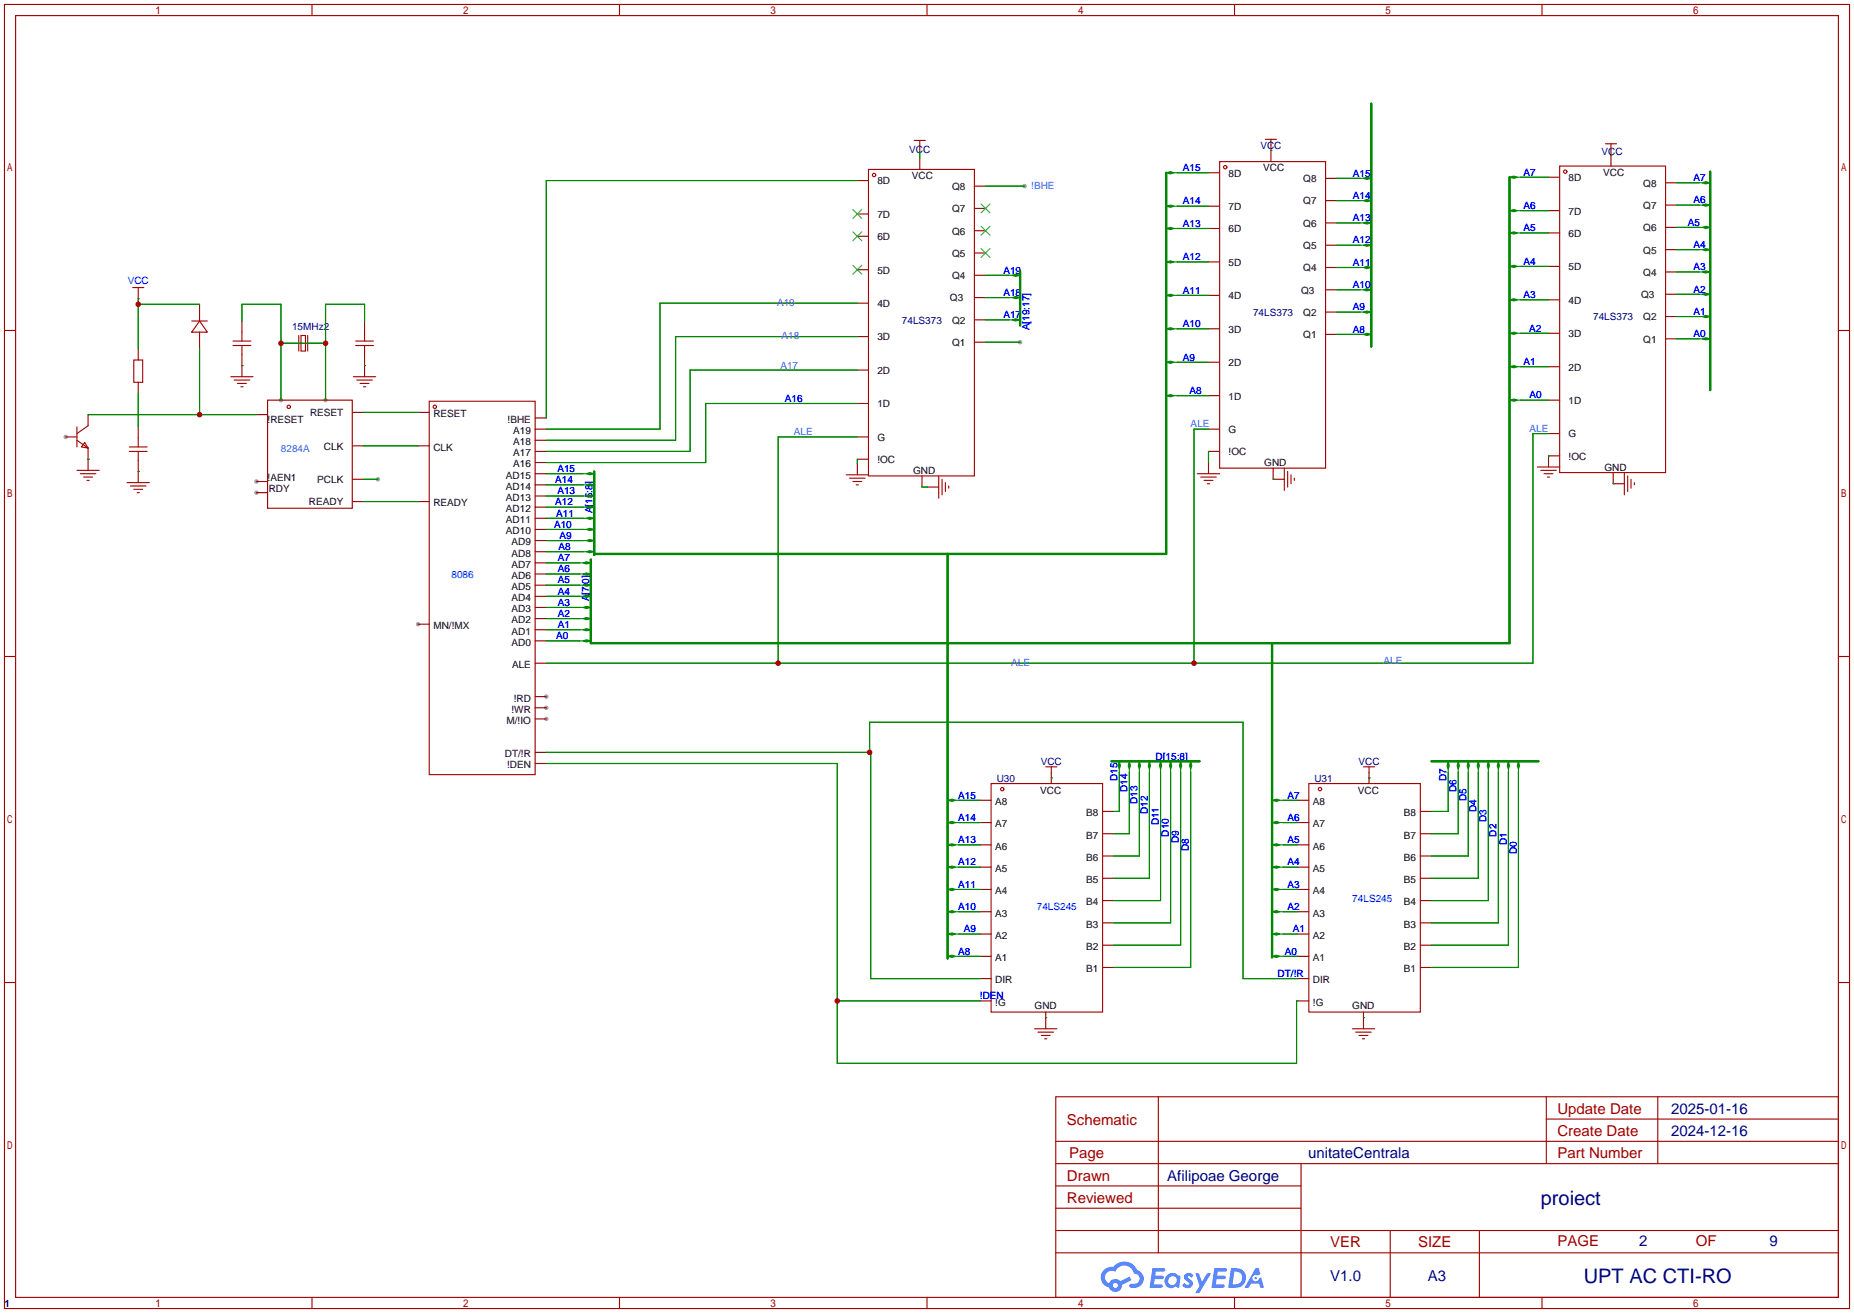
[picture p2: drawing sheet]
<svg xmlns="http://www.w3.org/2000/svg" width="422mm" height="299mm" viewBox="0 0 422 299" stroke-linecap="round" stroke-linejoin="round" font-family="sans-serif">
<g fill="#999">
<circle cx="58.4" cy="112.3" r=".51"/>
<circle cx="58.4" cy="109.7" r=".51"/>
<circle cx="15" cy="99.6" r=".51"/>
<circle cx="95.2" cy="142.2" r=".51"/>
<circle cx="124.5" cy="163.8" r=".51"/>
<circle cx="124.5" cy="161.3" r=".51"/>
<circle cx="124.5" cy="158.7" r=".51"/>
<circle cx="64" cy="91.2" r=".51"/>
<circle cx="74.2" cy="91.2" r=".51"/>
<circle cx="233.4" cy="42.4" r=".51"/>
<circle cx="232.4" cy="78" r=".51"/>
<circle cx="86.1" cy="109.2" r=".51"/>
</g>
<g fill="none" stroke="#a10000" stroke-width=".25">
<path d="M1 1h420.4v297.2h-420.4zM3.6 3.6h415.2v292.1h-415.2zM71.1 1v2.6M141.1 1v2.6M211.2 1v2.6M281.3 1v2.6M351.3 1v2.6M1 75.3h2.6M418.8 75.3h2.6M1 149.6h2.6M418.8 149.6h2.6M1 223.9h2.6"/>
<path d="M418.8 223.9h2.6M240.5 249.9h178.3v45.8h-178.3zM263.9 249.9v35.6M352.3 249.9v15.3M352.3 255h66.5M377.7 249.9v15.3M240.5 270.3h55.9M240.5 265.2h178.3M240.5 275.3h55.9M240.5 260.1h178.3M296.4 265.2v30.5M71.1 295.7v2.5"/>
<path d="M141.1 295.7v2.5M211.2 295.7v2.5M240.5 285.5h178.3M240.5 280.4h178.3M281.3 295.7v2.5M316.7 280.4v15.3M337.1 280.4v15.3M351.3 295.7v2.5"/>
</g>
<g fill="#5487ff">
<path d="M270.1 290.3a1.3 1.3 0 0 1 1.8 .3l-.4 .6a.54 .54 0 0 0-.9-.2l.1 .2a1.28 1.28 0 0 1 .8 2 1.53 1.53 0 0 1-2.2-.3l.5-.6 .8 .5a.31 .31 0 0 0 .4-.3 .31 .31 0 0 0-.3-.3 1.12 1.12 0 0 1-.6-1.9z"/>
<path d="M272.3 290.2h.9l.6 1.9 1.2-1.9h.9l-2.7 4.5h-.9l1-1.7z"/>
<path d="M262.6 289h2.2a.46 .46 0 0 1 .5 .1 .46 .46 0 0 1 .1 .5l-.3 .2h-1.8l-.1 .9h1.6a.4 .4 0 0 1 .4 .4 .4 .4 0 0 1-.4 .4h-1.7l-.2 1.2h1.4a.46 .46 0 0 1 .5 .1 .46 .46 0 0 1 .1 .5l-.4 .2h-2.6z"/>
<path d="M276.7 289h2.2a.47 .47 0 0 1 .5 .1 .47 .47 0 0 1 .1 .5l-.3 .2h-1.8l-.1 .9h1.6a.4 .4 0 0 1 .4 .4 .4 .4 0 0 1-.4 .4h-1.7l-.2 1.2h1.4a.46 .46 0 0 1 .5 .1 .46 .46 0 0 1 .1 .5l-.3 .2h-2.7z"/>
<path d="M286.1 289h.7l.3 1.3-.6 .4a.75 .75 0 0 0-1.1 .3 .75 .75 0 0 0 .5 1 .75 .75 0 0 0 .9-.6l.5-.3 .7 2.4h-.9l-.2-1h-1.9l-.5 1h-1z"/>
<path d="M280.5 289l-.7 4.5h1.5a2.27 2.27 0 0 0 2.6-2.3 2.27 2.27 0 0 0-2.7-2.2zM281.2 289.8a1.5 1.5 0 0 1 1.8 1.5 1.5 1.5 0 0 1-1.9 1.4h-.3z"/>
<path d="M265.9 290.6a1.6 1.6 0 0 0-.3 2.3 1.6 1.6 0 0 0 2.3 .2l.8 .4 .3-2.5-.2-.3h-.5a1.58 1.58 0 0 0-2.4-.1zM266.5 291.1a.98 .98 0 0 1 1.6 .5 .98 .98 0 0 1-1.1 1.2 .94 .94 0 0 1-.9-.6 .94 .94 0 0 1 .4-1.1z"/>
<path d="M251.5 289.4a2.37 2.37 0 0 0 1.2 4 1.54 1.54 0 0 0 1.7 1 1.54 1.54 0 0 0 1.2-1.6l2.2-1.1-.5-.8-2 1.1a1.57 1.57 0 0 0-2.6 .4 1.5 1.5 0 0 1-.8-2.1 1.5 1.5 0 0 1 2.2-.5 2.23 2.23 0 0 1 2.3-1.4 2.23 2.23 0 0 1 2 1.8 1.16 1.16 0 0 1 1.2 1.1 1.16 1.16 0 0 1-1.1 1.3h-.7a.47 .47 0 0 0-.5 .3 .47 .47 0 0 0 .4 .6 2.14 2.14 0 0 0 2.7-1.4 2.14 2.14 0 0 0-1.3-2.7 3.2 3.2 0 0 0-5.5-.7l-1.1 .1zM253.5 292.9a.6 .6 0 0 1 1.2 0 .6 .6 0 0 1-1.2 0z"/>
<circle cx="286.1" cy="291.3" r=".28"/>
</g>
<g fill="none" stroke="#a10000" stroke-width=".25">
<path d="M197.9 38.6h24.1v69.9h-24.1zM208.3 32h2.5M209.5 32v1.3M277.9 36.8h24.1v69.9h-24.1zM288.3 31.8h2.5M289.6 31.8v1.2M355.3 37.8h24.2v69.9h-24.2zM365.8 32.8h2.5M367 32.8v1.2M30.2 65.5h2.6M31.5 65.5v2.6M43.7 73.2h3.5"/>
<path d="M45.5 73.2l1.7 2.5h-3.5zM45.5 71.9v1.3M45.5 75.7v1.3M53.1 77.7h4M53.1 78.7h4M55.1 75.7v2M55.1 78.7v2.1M66.5 78.2h1.6M68.1 76.5v3.5M68.6 76.5h1v3.5h-1zM70.1 78.2h1.5M70.1 76.5v3.5"/>
<path d="M81 77.7h4.1M81 78.7h4.1M83.1 75.7v2M83.1 78.7v2.1M17.5 97.3v4.6M20.1 97l-2.6 1.8M30.5 82h2v5.1h-2zM31.5 99.8v2.1M52.6 85.9h5.1M53.3 86.6h3.6M54.1 87.4h2M54.9 88.1h.5"/>
<path d="M55.1 83.3v2.6M61 91.2h19.3v24.6h-19.3zM80.5 85.9h5.1M81.3 86.6h3.5M82 87.4h2.1M82.8 88.1h.5M83.1 83.3v2.6M97.8 91.4h24.1v85.1h-24.1zM17.5 100.3l2.6 1.8M17.5 107.2h5.1M18.3 108h3.5M19 108.7h2.1"/>
<path d="M19.3 100.8l.8 1.3-1.6-.2zM19.8 109.5h.5M20.1 104.6v2.6M29 110h5M29.5 101.9h4M29.5 102.9h4M29.7 110.7h3.6M30.5 111.5h2M31.2 112.3h.5M31.5 102.9v2M31.5 107.4v2.6M192.8 108.2h5.1"/>
<path d="M193.5 109h3.6M194.3 109.7h2M195.1 110.5h.5M213.9 108.5v5M214.6 109.2v3.6M215.4 110v2M216.2 110.7v.6M272.8 108h5.1M273.6 108.7h3.5M274.3 109.5h2.1M275.1 110.2h.5M292.6 106.7v5.1"/>
<path d="M293.4 107.4v3.6M294.1 108.2v2M294.9 109v.5M350.3 106.4h5M351 107.2h3.6M351.8 108h2M352.6 108.7h.5M370.1 107.7v5.1M370.8 108.5v3.5M371.6 109.2v2.1M372.4 110v.5M225.8 178.6h25.4v52h-25.4z"/>
<path d="M238.3 174.8h2.5M239.5 174.8v1.2M298.2 178.6h25.4v52h-25.4zM310.6 174.8h2.6M311.9 174.8v1.2M235.7 234.4h5.1M236.5 235.2h3.5M237.2 236h2.1M238 236.7h.5M308.1 234.4h5.1M308.9 235.2h3.5M309.6 236h2.1"/>
<path d="M310.4 236.7h.5"/>
<circle cx="199.1" cy="39.9" r=".38"/>
<circle cx="279.1" cy="38.1" r=".38"/>
<circle cx="356.6" cy="39.1" r=".38"/>
<circle cx="65.8" cy="92.7" r=".38"/>
<circle cx="99.1" cy="92.7" r=".38"/>
<circle cx="228.3" cy="179.8" r=".38"/>
<circle cx="300.7" cy="179.8" r=".38"/>
</g>
<g fill="none" stroke="#870000" stroke-width=".25">
<path d="M209.5 33.3v1.2M209.5 36.1v2.5M275.3 39.4h2.6M289.6 33v3.8M367 34v3.8M195.3 41.1h2.6M195.3 48.8h2.6M195.3 53.8h2.6M222 57.7h2.5M222 52.6h2.5M222 47.5h2.5M222 42.4h2.5"/>
<path d="M275.3 47h2.6M275.3 59.7h2.6M275.3 52.1h2.6M302 55.9h2.5M302 50.8h2.5M302 45.7h2.5M302 40.6h2.5M352.8 40.4h2.5M352.8 48h2.5M352.8 53.1h2.5M379.5 56.9h2.5M379.5 51.8h2.5"/>
<path d="M379.5 46.7h2.5M379.5 41.7h2.5M31.5 68.1h.1M31.5 79.5v2.5M45.5 69.3v2.6M45.5 77v2.5M55.1 73.2v2.5M64 78.2h2.5M71.6 78.2h2.6M83.1 73.2v2.5M195.3 61.5h2.6M195.3 69.1h2.6"/>
<path d="M195.3 76.7h2.6M222 67.8h2.5M222 62.7h2.5M222 72.9h2.5M222 78h2.5M275.3 67.3h2.6M275.3 74.9h2.6M302 66h2.5M302 61h2.5M302 71.1h2.5M302 76.2h2.5M352.8 60.7h2.5"/>
<path d="M352.8 68.3h2.5M352.8 75.9h2.5M379.5 67.1h2.5M379.5 62h2.5M379.5 72.1h2.5M379.5 77.2h2.5M15 99.6h2.5M20.1 94.5v2.5M31.5 87.1v2.6M31.5 97.3v2.5M55.1 83.3h.1M55.1 80.8v2.5"/>
<path d="M58.4 94.5h2.6M80.3 94h2.5M83.1 83.3h.1M83.1 80.8v2.5M95.2 94h2.6M121.9 97.8h2.6M121.9 95.2h2.6M195.3 99.6h2.6M195.3 84.3h2.6M195.3 91.9h2.6M275.3 82.6h2.6M275.3 90.2h2.6"/>
<path d="M275.3 97.8h2.6M352.8 83.6h2.5M352.8 91.2h2.5M352.8 98.8h2.5M20.1 104.6h.1M20.1 102.1v2.5M31.5 107.4h.1M31.5 104.9v2.5M58.4 112.3h2.6M58.4 109.7h2.6M80.3 114.3h2.5M80.3 109.2h2.5"/>
<path d="M80.3 101.6h2.5M95.2 114.3h2.6M95.2 101.6h2.6M121.9 102.9h2.6M121.9 118.1h2.6M121.9 115.6h2.6M121.9 113h2.6M121.9 110.5h2.6M121.9 108h2.6M121.9 105.4h2.6M121.9 100.3h2.6M195.3 104.6h2.6"/>
<path d="M195.3 105.7v2.5M210.1 108.5v2.5M211.3 111h2.6M275.3 102.9h2.6M275.3 105.4v2.6M290.1 106.7v2.5h2.5M355.3 103.9h-2.5v2.5M367.5 107.7v2.5h2.6M121.9 138.4h2.6M121.9 135.9h2.6M121.9 133.3h2.6M121.9 130.8h2.6"/>
<path d="M121.9 128.3h2.6M121.9 125.7h2.6M121.9 123.2h2.6M121.9 120.6h2.6M95.2 142.2h2.6M121.9 143.5h2.6M121.9 141h2.6M121.9 158.7h2.6M121.9 151.1h2.6M121.9 146h2.6M121.9 174h2.6M121.9 171.4h2.6"/>
<path d="M121.9 163.8h2.6M121.9 161.3h2.6M239.5 176v2.6M311.9 176v2.6M223.3 182.4h2.5M223.3 187.5h2.5M223.3 192.5h2.5M223.3 197.6h2.5M251.2 195.1h2.5M251.2 190h2.5M251.2 184.9h2.5M295.7 182.4h2.5"/>
<path d="M295.7 187.5h2.5M295.7 192.5h2.5M295.7 197.6h2.5M323.6 195.1h2.5M323.6 190h2.5M323.6 184.9h2.5M223.3 202.7h2.5M223.3 207.8h2.5M223.3 212.9h2.5M223.3 217.9h2.5M251.2 215.4h2.5M251.2 210.3h2.5"/>
<path d="M251.2 205.2h2.5M251.2 200.2h2.5M295.7 202.7h2.5M295.7 207.8h2.5M295.7 212.9h2.5M295.7 217.9h2.5M323.6 215.4h2.5M323.6 210.3h2.5M323.6 205.2h2.5M323.6 200.2h2.5M223.3 223h2.5M223.3 228.1h2.5"/>
<path d="M238.3 230.6v3.8M251.2 220.5h2.5M295.7 223h2.5M295.7 228.1h2.5M310.6 230.6v3.8M323.6 220.5h2.5"/>
</g>
<g fill="none" stroke="#008700" stroke-width=".25">
<path d="M209.5 34.5v1.6M267.5 39.4h7.8M289.6 34.3h.1M367 35.3h.1M195.3 41.1h-70.8v54.1M224.5 42.4h8.9M267.5 59.7h7.8M267.5 52.1h7.8M267.5 47h7.8M304.5 45.7h6.1M304.5 50.8h6.1M304.5 55.9h6.1"/>
<path d="M304.5 40.6h6.1M345.7 53.1h7.1M345.7 48h7.1M345.7 40.4h7.1M382 41.7h5.9M382 46.7h5.9M382 51.8h5.9M382 56.9h5.9M31.5 69.3h14M31.5 68.1v11.4M45.5 79.5v15M55.1 73.2v-3.9h8.9v21.9"/>
<path d="M64 78.2h10.2M83.1 73.2v-3.9h-8.9v21.9M195.3 69.1h-44.9v28.7h-25.9M195.3 76.7h-41.4v23.6h-29.4M224.5 78h7.9M224.5 62.7h6.1M224.5 67.8h6.1M224.5 72.9h6.1M267.5 74.9h7.8M267.5 67.3h7.8M304.5 76.2h6.1M304.5 61h6.1"/>
<path d="M304.5 66h6.1M304.5 71.1h6.1M345.7 75.9h7.1M345.7 68.3h7.1M345.7 60.7h7.1M382 62h5.9M382 67.1h5.9M382 72.1h5.9M382 77.2h5.9M20.1 94.5h38.3M31.5 89.7v7.6M55.1 83.3h.1"/>
<path d="M82.8 94h12.4M83.1 83.3h.1M195.3 91.9h-34.5v13.5h-36.3M195.3 84.3h-38.1v18.6h-32.7M195.3 99.6h-18v51.5M267.5 90.2h7.8M267.5 82.6h7.8M275.3 97.8h-3.3v53.3M345.7 83.6h7.1M345.7 91.2h7.1M352.8 98.8h-3.6v52.3h-224.7M20.1 104.6h.1"/>
<path d="M31.5 107.4h.1M82.8 101.6h12.4M82.8 114.3h12.4M82.8 109.2h3.3M124.5 118.1h9.1M124.5 115.6h9.1M124.5 113h9.1M124.5 110.5h9.1M124.5 108h9.1M195.3 104.6v1.1M210.1 111h1.2M275.3 102.9v2.5"/>
<path d="M290.1 109.2h.1M352.8 103.9h.1M367.5 110.2h.1M124.5 138.4h8.3M124.5 135.9h8.3M124.5 133.3h8.3M124.5 130.8h8.3M124.5 128.3h8.3M124.5 125.7h9.1M124.5 123.2h9.1M124.5 120.6h9.1M124.5 143.5h8.3"/>
<path d="M124.5 141h8.3M124.5 146h8.3M124.5 171.4h73.9v51.6h24.9M124.5 174h66.3v68.3h104.6v-14.2h.3M198.1 171.4v-6.8h85.1v58.4h12.5M239.5 177.3h.1M255 175.3v9.6h-1.3M257.3 175.3v14.7h-3.6M259.6 175.3v19.8h-5.9M261.9 175.3v24.9h-8.2M264.4 175.3v29.9h-10.7M266.7 175.3v35h-13"/>
<path d="M269 175.3v40.1h-15.3M271.3 175.3v45.2h-17.6M311.9 177.3h.1M329.9 175.3v9.6h-3.8M332.2 175.3v14.7h-6.1M334.5 175.3v19.8h-8.4M336.8 175.3v24.9h-10.7M339.1 175.3v29.9h-13M341.4 175.3v35h-15.3M343.7 175.3v40.1h-17.6M345.9 175.3v45.2h-19.8M217.7 197.6h5.6"/>
<path d="M217.7 192.5h5.6M217.7 187.5h5.6M217.7 182.4h5.6M291.6 197.6h4.1M291.6 192.5h4.1M291.6 187.5h4.1M291.6 182.4h4.1M217.7 212.9h5.6M217.7 207.8h5.6M217.7 202.7h5.6M217.7 217.9h5.6M291.6 212.9h4.1"/>
<path d="M291.6 207.8h4.1M291.6 202.7h4.1M291.6 217.9h4.1M190.8 228.1h32.5M238.3 231.9h.1M310.6 231.9h.1"/>
</g>
<path d="M194.3 47.8l2 2M194.3 52.8l2 2.1M196.3 47.8l-2 2M196.3 52.8l-2 2.1M223.5 56.6l2.1 2.1M223.5 51.6l2.1 2M223.5 46.5l2.1 2M225.6 56.6l-2.1 2.1M225.6 51.6l-2.1 2M225.6 46.5l-2.1 2M194.3 60.5l2 2M196.3 60.5l-2 2" fill="none" stroke="#3c3" stroke-width=".25"/>
<path d="M265.7 39.4v86.8h-130.3M312.4 23.6v55.4M389.6 39.1v49.8M343.9 40.4v106.2h-209.3v-19.1M232.4 61.7v12.5M135.4 107.4v19.1M215.9 126.2v92.2M289.8 146.6v71.6M253.2 173.5h20.1M326.1 173.5h24.4" fill="none" stroke="#008700" stroke-width=".51"/>
<g fill="#008700" stroke="#008700" stroke-width=".25">
<path d="M133.6 108l.8-.3 1 .3-1 .2z"/>
<path d="M133.6 110.5l.8-.3 1 .3-1 .2z"/>
<path d="M133.6 113l.8-.2 1 .2-1 .3z"/>
<path d="M133.6 115.6l.8-.3 1 .3-1 .2z"/>
<path d="M133.6 118.1l.8-.2 1 .2-1 .3z"/>
<path d="M133.6 120.6l.8-.2 1 .2-1 .3z"/>
<path d="M133.6 123.2l.8-.3 1 .3-1 .2z"/>
<path d="M133.6 125.7l.8-.2 1 .2-1 .3z"/>
<path d="M132.8 128.3l.8-.3 1 .3-1 .2z"/>
<path d="M132.8 130.8l.8-.2 1 .2-1 .3z"/>
<path d="M132.8 133.3l.8-.2 1 .2-1 .3z"/>
<path d="M132.8 135.9l.8-.3 1 .3-1 .2z"/>
<path d="M132.8 138.4l.8-.2 1 .2-1 .3z"/>
<path d="M132.8 141l.8-.3 1 .3-1 .2z"/>
<path d="M132.8 143.5l.8-.2 1 .2-1 .3z"/>
<path d="M132.8 146l.8-.2 1 .2-1 .3z"/>
<path d="M265.7 39.4l1-.3 .8 .3-.8 .2z"/>
<path d="M265.7 47l1-.3 .8 .3-.8 .2z"/>
<path d="M265.7 52.1l1-.3 .8 .3-.8 .2z"/>
<path d="M265.7 59.7l1-.3 .8 .3-.8 .2z"/>
<path d="M265.7 67.3l1-.2 .8 .2-.8 .3z"/>
<path d="M265.7 74.9l1-.2 .8 .2-.8 .3z"/>
<path d="M265.7 82.6l1-.3 .8 .3-.8 .2z"/>
<path d="M265.7 90.2l1-.3 .8 .3-.8 .2z"/>
<path d="M343.9 40.4l1-.3 .8 .3-.8 .2z"/>
<path d="M343.9 48l1-.2 .8 .2-.8 .3z"/>
<path d="M343.9 53.1l1-.3 .8 .3-.8 .2z"/>
<path d="M343.9 60.7l1-.2 .8 .2-.8 .3z"/>
<path d="M343.9 68.3l1-.2 .8 .2-.8 .3z"/>
<path d="M343.9 75.9l1-.2 .8 .2-.8 .3z"/>
<path d="M343.9 83.6l1-.3 .8 .3-.8 .2z"/>
<path d="M343.9 91.2l1-.3 .8 .3-.8 .2z"/>
<path d="M215.9 217.9l1-.2 .8 .2-.8 .3z"/>
<path d="M215.9 182.4l1-.3 .8 .3-.8 .2z"/>
<path d="M215.9 187.5l1-.3 .8 .3-.8 .2z"/>
<path d="M215.9 192.5l1-.2 .8 .2-.8 .3z"/>
<path d="M215.9 197.6l1-.2 .8 .2-.8 .3z"/>
<path d="M215.9 202.7l1-.3 .8 .3-.8 .2z"/>
<path d="M215.9 207.8l1-.3 .8 .3-.8 .2z"/>
<path d="M215.9 212.9l1-.3 .8 .3-.8 .2z"/>
<path d="M289.8 217.9l1-.2 .8 .2-.8 .3z"/>
<path d="M289.8 212.9l1-.3 .8 .3-.8 .2z"/>
<path d="M289.8 207.8l1-.3 .8 .3-.8 .2z"/>
<path d="M289.8 202.7l1-.3 .8 .3-.8 .2z"/>
<path d="M289.8 197.6l1-.2 .8 .2-.8 .3z"/>
<path d="M289.8 192.5l1-.2 .8 .2-.8 .3z"/>
<path d="M289.8 187.5l1-.3 .8 .3-.8 .2z"/>
<path d="M289.8 182.4l1-.3 .8 .3-.8 .2z"/>
<path d="M345.9 173.5l.3 1-.3 .8-.2-.8z"/>
<path d="M343.7 173.5l.2 1-.2 .8-.3-.8z"/>
<path d="M341.4 173.5l.2 1-.2 .8-.3-.8z"/>
<path d="M339.1 173.5l.2 1-.2 .8-.3-.8z"/>
<path d="M336.8 173.5l.3 1-.3 .8-.3-.8z"/>
<path d="M334.5 173.5l.3 1-.3 .8-.2-.8z"/>
<path d="M332.2 173.5l.3 1-.3 .8-.2-.8z"/>
<path d="M329.9 173.5l.3 1-.3 .8-.2-.8z"/>
<path d="M271.3 173.5l.2 1-.2 .8-.3-.8z"/>
<path d="M269 173.5l.2 1-.2 .8-.3-.8z"/>
<path d="M266.7 173.5l.3 1-.3 .8-.3-.8z"/>
<path d="M264.4 173.5l.3 1-.3 .8-.2-.8z"/>
<path d="M261.9 173.5l.2 1-.2 .8-.3-.8z"/>
<path d="M259.6 173.5l.2 1-.2 .8-.3-.8z"/>
<path d="M257.3 173.5l.3 1-.3 .8-.3-.8z"/>
<path d="M255 173.5l.3 1-.3 .8-.2-.8z"/>
<path d="M310.6 76.2l.8-.3 1 .3-1 .3z"/>
<path d="M310.6 45.7l.8-.2 1 .2-1 .3z"/>
<path d="M310.6 50.8l.8-.3 1 .3-1 .3z"/>
<path d="M310.6 55.9l.8-.3 1 .3-1 .2z"/>
<path d="M310.6 61l.8-.3 1 .3-1 .2z"/>
<path d="M310.6 66l.8-.2 1 .2-1 .3z"/>
<path d="M310.6 71.1l.8-.2 1 .2-1 .3z"/>
<path d="M387.9 41.7l.7-.3 1 .3-1 .2z"/>
<path d="M387.9 46.7l.7-.2 1 .2-1 .3z"/>
<path d="M387.9 51.8l.7-.2 1 .2-1 .3z"/>
<path d="M387.9 56.9l.7-.3 1 .3-1 .3z"/>
<path d="M387.9 62l.7-.3 1 .3-1 .2z"/>
<path d="M387.9 67.1l.7-.3 1 .3-1 .2z"/>
<path d="M387.9 72.1l.7-.2 1 .2-1 .3z"/>
<path d="M387.9 77.2l.7-.2 1 .2-1 .3z"/>
<path d="M310.6 40.6l.8-.2 1 .2-1 .3z"/>
<path d="M230.6 72.9l.8-.3 1 .3-1 .3z"/>
<path d="M230.6 67.8l.8-.2 1 .2-1 .3z"/>
<path d="M230.6 62.7l.8-.2 1 .2-1 .3z"/>
</g>
<g fill="#c00">
<circle cx="74.2" cy="78.2" r=".63"/>
<circle cx="64" cy="78.2" r=".63"/>
<circle cx="31.5" cy="69.3" r=".63"/>
<circle cx="45.5" cy="94.5" r=".63"/>
<circle cx="177.3" cy="151.1" r=".63"/>
<circle cx="272" cy="151.1" r=".63"/>
<circle cx="198.1" cy="171.4" r=".63"/>
<circle cx="190.8" cy="228.1" r=".63"/>
</g>
<g font-size="4.6" fill="#000080">
<text x="351" y="274.6">proiect</text>
<text x="360.9" y="292.3">UPT AC CTI-RO</text>
</g>
<g font-size="3.4" fill="#a00000">
<text x="243.1" y="256.3">Schematic</text>
<text x="354.8" y="253.8">Update Date</text>
<text x="243.6" y="264">Page</text>
<text x="354.8" y="258.9">Create Date</text>
<text x="354.8" y="264">Part Number</text>
<text x="243.1" y="269">Drawn</text>
<text x="243.1" y="274.1">Reviewed</text>
<text x="303.1" y="284.3">VER</text>
<text x="323.1" y="284.3">SIZE</text>
<text x="354.8" y="284">PAGE</text>
<text x="386.3" y="284">OF</text>
</g>
<g font-size="3.4" fill="#000080">
<text x="380.7" y="253.8">2025-01-16</text>
<text x="298" y="264">unitateCentrala</text>
<text x="380.7" y="258.9">2024-12-16</text>
<text x="265.9" y="269">Afilipoae George</text>
<text x="373.4" y="284">2</text>
<text x="403.2" y="284">9</text>
<text x="303.1" y="291.9">V1.0</text>
<text x="325.3" y="291.9">A3</text>
</g>
<g font-size="2.3" fill="#000080">
<text x="207.1" y="34.9">VCC</text>
<text x="287.2" y="33.9">VCC</text>
<text x="364.9" y="35.4">VCC</text>
<text x="285.5" y="72">74LS373</text>
<text x="66.5" y="75.3">15MHz2</text>
<text x="205.5" y="73.8">74LS373</text>
<text x="363" y="73">74LS373</text>
<text x="227.1" y="178.2">U30</text>
<text x="237.1" y="174.4">VCC</text>
<text x="299.5" y="178.2">U31</text>
<text x="309.5" y="174.4">VCC</text>
<text x="1" y="297.8">1</text>
</g>
<g font-size="2.3">
<text x="207.8" y="40.8">VCC</text>
<text x="279.9" y="40.2">8D</text>
<text x="287.8" y="39">VCC</text>
<text x="296.9" y="41.5">Q8</text>
<text x="357.4" y="41.3">8D</text>
<text x="365.3" y="40">VCC</text>
<text x="199.9" y="42">8D</text>
<text x="216.9" y="43.3">Q8</text>
<text x="279.9" y="47.9">7D</text>
<text x="296.9" y="46.6">Q7</text>
<text x="374.4" y="47.6">Q7</text>
<text x="374.4" y="42.5">Q8</text>
<text x="199.9" y="49.6">7D</text>
<text x="216.9" y="53.5">Q6</text>
<text x="216.9" y="48.4">Q7</text>
<text x="279.9" y="52.9">6D</text>
<text x="296.9" y="51.7">Q6</text>
<text x="357.4" y="48.9">7D</text>
<text x="357.4" y="54">6D</text>
<text x="374.4" y="52.7">Q6</text>
<text x="199.9" y="54.7">6D</text>
<text x="216.9" y="58.5">Q5</text>
<text x="296.9" y="56.8">Q5</text>
<text x="374.4" y="57.8">Q5</text>
<text x="199.9" y="62.3">5D</text>
<text x="216.9" y="63.6">Q4</text>
<text x="279.9" y="60.6">5D</text>
<text x="296.9" y="61.8">Q4</text>
<text x="357.4" y="61.6">5D</text>
<text x="374.4" y="62.9">Q4</text>
<text x="199.9" y="70">4D</text>
<text x="216.4" y="68.7">Q3</text>
<text x="279.9" y="68.2">4D</text>
<text x="296.4" y="66.9">Q3</text>
<text x="296.9" y="72">Q2</text>
<text x="357.4" y="69.2">4D</text>
<text x="373.9" y="67.9">Q3</text>
<text x="199.9" y="77.6">3D</text>
<text x="216.9" y="73.8">Q2</text>
<text x="279.9" y="75.8">3D</text>
<text x="296.9" y="77.1">Q1</text>
<text x="357.4" y="76.8">3D</text>
<text x="374.4" y="73">Q2</text>
<text x="216.9" y="78.9">Q1</text>
<text x="279.9" y="83.4">2D</text>
<text x="374.4" y="78.1">Q1</text>
<text x="199.9" y="85.2">2D</text>
<text x="357.4" y="84.4">2D</text>
<text x="70.6" y="94.9">RESET</text>
<text x="98.7" y="95.1">RESET</text>
<text x="199.9" y="92.8">1D</text>
<text x="279.9" y="91">1D</text>
<text x="357.4" y="92.1">1D</text>
<text x="61" y="96.4">!RESET</text>
<text x="115.7" y="96.4">!BHE</text>
<text x="116.9" y="101.4">A18</text>
<text x="116.9" y="98.9">A19</text>
<text x="199.9" y="100.4">G</text>
<text x="279.9" y="98.7">G</text>
<text x="357.4" y="99.7">G</text>
<text x="73.8" y="102.5">CLK</text>
<text x="98.7" y="102.7">CLK</text>
<text x="116.9" y="106.5">A16</text>
<text x="116.9" y="104">A17</text>
<text x="199.9" y="105.5">!OC</text>
<text x="279.9" y="103.7">!OC</text>
<text x="288.1" y="106.3">GND</text>
<text x="357.4" y="104.8">!OC</text>
<text x="365.5" y="107.3">GND</text>
<text x="61" y="109.6">!AEN1</text>
<text x="61.2" y="112.1">RDY</text>
<text x="72.3" y="110.1">PCLK</text>
<text x="115.3" y="111.6">AD14</text>
<text x="115.3" y="109.1">AD15</text>
<text x="208" y="108.1">GND</text>
<text x="70.4" y="115.2">READY</text>
<text x="98.7" y="115.4">READY</text>
<text x="115.3" y="119.2">AD11</text>
<text x="115.3" y="116.7">AD12</text>
<text x="115.3" y="114.1">AD13</text>
<text x="115.3" y="121.8">AD10</text>
<text x="116.5" y="124.3">AD9</text>
<text x="116.5" y="131.9">AD6</text>
<text x="116.5" y="129.4">AD7</text>
<text x="116.5" y="126.8">AD8</text>
<text x="116.5" y="137">AD4</text>
<text x="116.5" y="134.5">AD5</text>
<text x="98.7" y="143.4">MN/!MX</text>
<text x="116.5" y="142.1">AD2</text>
<text x="116.5" y="139.5">AD3</text>
<text x="116.5" y="144.6">AD1</text>
<text x="116.5" y="147.2">AD0</text>
<text x="116.7" y="152.2">ALE</text>
<text x="117.1" y="159.9">!RD</text>
<text x="115.4" y="164.9">M/!IO</text>
<text x="116.5" y="162.4">!WR</text>
<text x="115" y="172.6">DT/!R</text>
<text x="115.5" y="175.1">!DEN</text>
<text x="226.7" y="183.5">A8</text>
<text x="237" y="181">VCC</text>
<text x="299.1" y="183.5">A8</text>
<text x="309.4" y="181">VCC</text>
<text x="226.7" y="188.6">A7</text>
<text x="247.5" y="191.1">B7</text>
<text x="247.5" y="186">B8</text>
<text x="299.1" y="188.6">A7</text>
<text x="319.9" y="191.1">B7</text>
<text x="319.9" y="186">B8</text>
<text x="226.7" y="193.6">A6</text>
<text x="247.5" y="196.2">B6</text>
<text x="299.1" y="193.6">A6</text>
<text x="319.9" y="196.2">B6</text>
<text x="226.7" y="198.7">A5</text>
<text x="226.7" y="203.8">A4</text>
<text x="247.5" y="201.3">B5</text>
<text x="299.1" y="198.7">A5</text>
<text x="299.1" y="203.8">A4</text>
<text x="319.9" y="201.3">B5</text>
<text x="226.7" y="208.9">A3</text>
<text x="247.5" y="206.3">B4</text>
<text x="299.1" y="208.9">A3</text>
<text x="319.9" y="206.3">B4</text>
<text x="226.7" y="214">A2</text>
<text x="247.5" y="211.4">B3</text>
<text x="299.1" y="214">A2</text>
<text x="319.9" y="211.4">B3</text>
<text x="226.7" y="219">A1</text>
<text x="247.5" y="221.6">B1</text>
<text x="247.5" y="216.5">B2</text>
<text x="299.1" y="219">A1</text>
<text x="319.9" y="221.6">B1</text>
<text x="319.9" y="216.5">B2</text>
<text x="226.7" y="224.1">DIR</text>
<text x="299.1" y="224.1">DIR</text>
<text x="226.7" y="229.2">!G</text>
<text x="235.7" y="230">GND</text>
<text x="299.1" y="229.2">!G</text>
<text x="308.1" y="230">GND</text>
</g>
<g font-size="2.3" fill="#00f">
<text x="269.5" y="39">A15</text>
<text x="308.2" y="40.2">A15</text>
<text x="347.1" y="40">A7</text>
<text x="385.8" y="41.3">A7</text>
<text x="269.5" y="46.6">A14</text>
<text x="308.2" y="45.3">A14</text>
<text x="347.1" y="47.6">A6</text>
<text x="385.8" y="46.3">A6</text>
<text x="269.5" y="51.7">A13</text>
<text x="308.2" y="50.4">A13</text>
<text x="347.1" y="52.7">A5</text>
<text x="384.6" y="51.4">A5</text>
<text x="269.5" y="59.3">A12</text>
<text x="308.2" y="55.5">A12</text>
<text x="385.8" y="56.5">A4</text>
<text x="29.1" y="64.6">VCC</text>
<text x="228.6" y="62.3">A19</text>
<text x="308.2" y="60.6">A11</text>
<text x="308.2" y="65.6">A10</text>
<text x="347.1" y="60.3">A4</text>
<text x="385.8" y="61.6">A3</text>
<text x="228.6" y="67.4">A18</text>
<text x="269.5" y="66.9">A11</text>
<text x="308.2" y="70.7">A9</text>
<text x="347.1" y="67.9">A3</text>
<text x="385.8" y="66.7">A2</text>
<text x="385.8" y="71.7">A1</text>
<text x="228.6" y="72.5">A17</text>
<text x="234.6" y="75.3" transform="rotate(-90 234.6 75.3)">A[19:17]</text>
<text x="269.5" y="74.5">A10</text>
<text x="308.2" y="75.8">A8</text>
<text x="348.4" y="75.6">A2</text>
<text x="385.8" y="76.8">A0</text>
<text x="269.5" y="82.2">A9</text>
<text x="347.1" y="83.2">A1</text>
<text x="271" y="89.8">A8</text>
<text x="178.8" y="91.6">A16</text>
<text x="348.5" y="90.8">A0</text>
<text x="127" y="107.6">A15</text>
<text x="126.5" y="110.1">A14</text>
<text x="127" y="112.6">A13</text>
<text x="126.5" y="115.2">A12</text>
<text x="126.7" y="117.7">A11</text>
<text x="135" y="117" transform="rotate(-90 135 117)">A[15:8]</text>
<text x="126.2" y="120.3">A10</text>
<text x="127.3" y="125.3">A8</text>
<text x="127.5" y="122.8">A9</text>
<text x="102.9" y="131.7">8086</text>
<text x="127.1" y="130.4">A6</text>
<text x="127.1" y="127.9">A7</text>
<text x="127.1" y="135.5">A4</text>
<text x="127.1" y="133">A5</text>
<text x="134.2" y="137" transform="rotate(-90 134.2 137)">A[7:0]</text>
<text x="127.1" y="143.1">A1</text>
<text x="127.1" y="140.6">A2</text>
<text x="127.1" y="138">A3</text>
<text x="126.7" y="145.7">A0</text>
<text x="263.3" y="173.1">D[15:8]</text>
<text x="254.6" y="177.9" transform="rotate(-90 254.6 177.9)">D15</text>
<text x="329.6" y="177.9" transform="rotate(-90 329.6 177.9)">D7</text>
<text x="218.3" y="182">A15</text>
<text x="256.9" y="180.5" transform="rotate(-90 256.9 180.5)">D14</text>
<text x="259.2" y="183.3" transform="rotate(-90 259.2 183.3)">D13</text>
<text x="261.5" y="185.5" transform="rotate(-90 261.5 185.5)">D12</text>
<text x="293.4" y="182">A7</text>
<text x="331.8" y="180.5" transform="rotate(-90 331.8 180.5)">D6</text>
<text x="334.1" y="182.5" transform="rotate(-90 334.1 182.5)">D5</text>
<text x="336.4" y="185" transform="rotate(-90 336.4 185)">D4</text>
<text x="218.3" y="187.1">A14</text>
<text x="264" y="188.1" transform="rotate(-90 264 188.1)">D11</text>
<text x="266.3" y="190.6" transform="rotate(-90 266.3 190.6)">D10</text>
<text x="293.4" y="187.1">A6</text>
<text x="338.7" y="187.3" transform="rotate(-90 338.7 187.3)">D3</text>
<text x="341" y="190.6" transform="rotate(-90 341 190.6)">D2</text>
<text x="218.3" y="197.2">A12</text>
<text x="218.3" y="192.1">A13</text>
<text x="268.6" y="192.2" transform="rotate(-90 268.6 192.2)">D9</text>
<text x="270.9" y="193.9" transform="rotate(-90 270.9 193.9)">D8</text>
<text x="293.4" y="197.2">A4</text>
<text x="293.4" y="192.1">A5</text>
<text x="343.3" y="192.7" transform="rotate(-90 343.3 192.7)">D1</text>
<text x="345.6" y="194.7" transform="rotate(-90 345.6 194.7)">D0</text>
<text x="218.3" y="202.3">A11</text>
<text x="293.4" y="202.3">A3</text>
<text x="218.3" y="207.4">A10</text>
<text x="236.2" y="207.4">74LS245</text>
<text x="293.4" y="207.4">A2</text>
<text x="308.1" y="205.6">74LS245</text>
<text x="219.6" y="212.5">A9</text>
<text x="294.5" y="212.5">A1</text>
<text x="218.3" y="217.5">A8</text>
<text x="292.7" y="217.5">A0</text>
<text x="223.3" y="227.7">!DEN</text>
<text x="291.1" y="222.6">DT/!R</text>
</g>
<g font-size="2.3" fill="#36f">
<text x="234.9" y="43">!BHE</text>
<text x="177" y="69.7">A19</text>
<text x="178.1" y="77.3">A18</text>
<text x="177.8" y="84.2">A17</text>
<text x="180.8" y="99.2">ALE</text>
<text x="271.3" y="97.4">ALE</text>
<text x="348.5" y="98.4">ALE</text>
<text x="64" y="103">8284A</text>
<text x="230.4" y="151.8">ALE</text>
<text x="315.2" y="151.2">ALE</text>
</g>
</svg>
